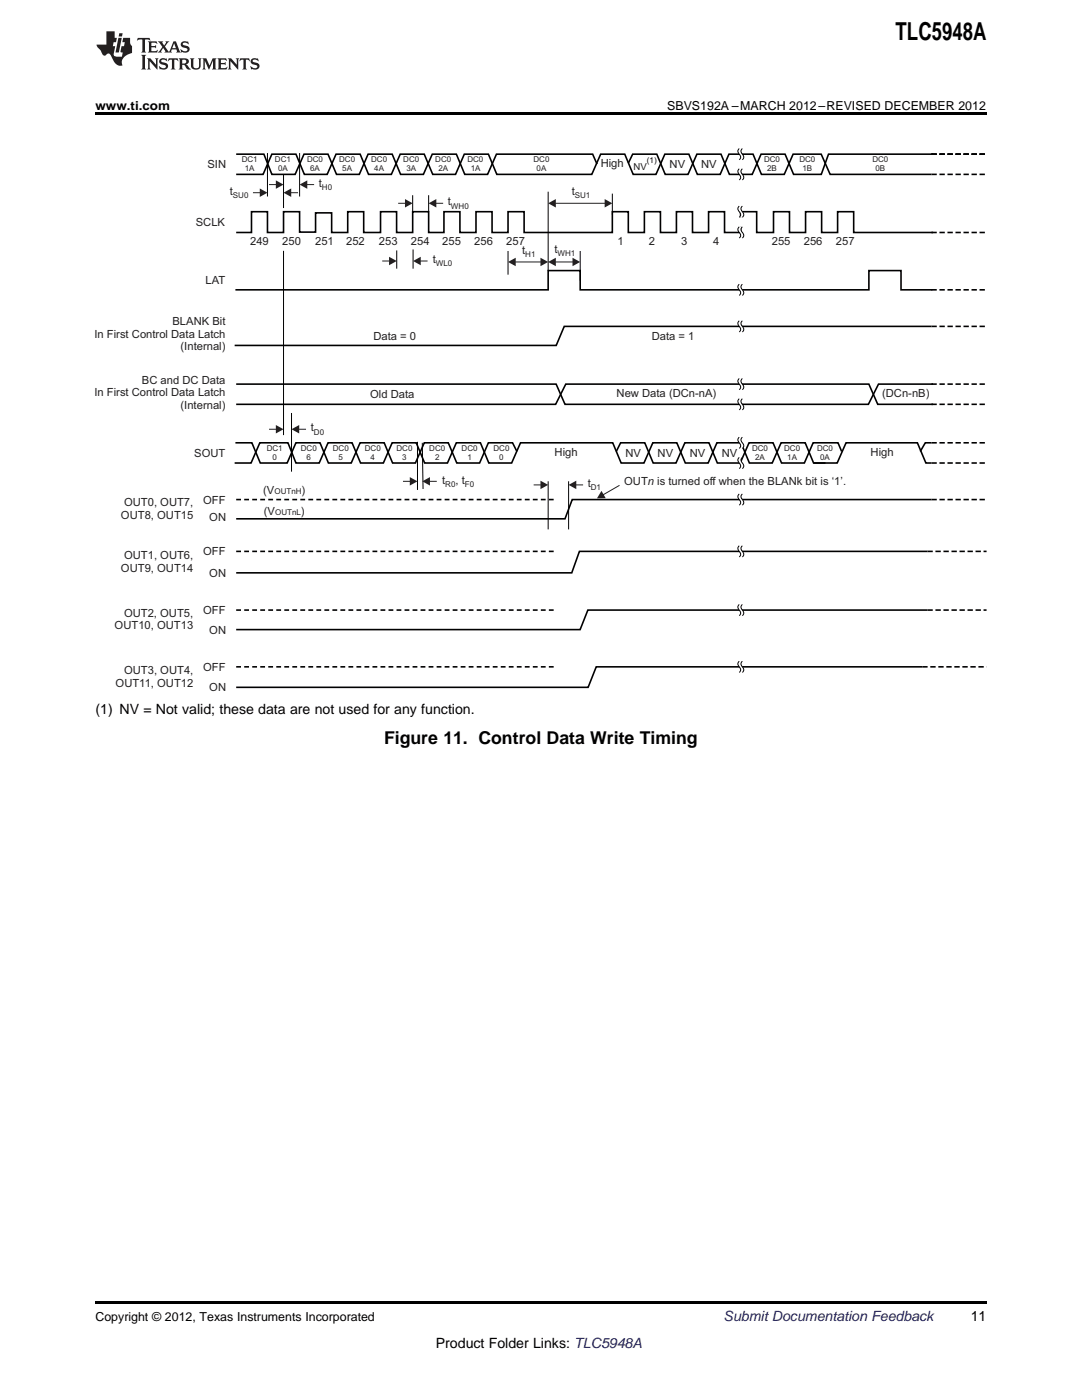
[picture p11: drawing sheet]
<svg xmlns="http://www.w3.org/2000/svg" width="216mm" height="279mm" viewBox="0 0 216 279" stroke-linecap="round" stroke-linejoin="round" font-family="sans-serif">
<path d="M19 259.7h177.8v.5h-177.8z" fill="#000"/>
<g fill="none" stroke="#000" stroke-width=".32">
<path d="M47.1 34.8h5.4l1.7-4h4.9l1.6 4h4.6l1.8-4h4.8l1.6 4h4.6l1.8-4h4.8l1.6 4h4.6l1.7-4h4.9l1.6 4h19l1.8-4h4.8l1.6 4h4.6l1.8-4h4.8l1.6 4h4.6l1.7-4h4.9l1.6 4h4.6l1.8-4h5.6l1.7 4h20.3M47.1 30.8h5.6l1.6 4h4.6l1.8-4h4.8l1.6 4h4.6l1.7-4h4.9l1.6 4h4.6l1.8-4h4.8l1.6 4h4.6l1.8-4h19.2l.8 2M186.2 30.8h-20.9l-1.4 4h-5.6l-1.6-4h-4.8l-1.8 4h-4.6l-1.6-4h-4.8l-1.8 4h-4.6l-1.6-4h-4.9l-.8 1.8M47 57.8h62.4v-3.8h6.4v3.8h57.6v-3.8h6.4v3.8h6.2M147.8 45.3v1.1h-3.2v-4.1h-3.2v4.1h-3.2v-4.1h-3.2v4.1h-3.2v-4.1h-3.2v4.1h-3.2v-4.1h-3.2v4.1h-17.6v-4.1h-3.2v4.1h-3.2v-4.1h-3.2v4.1h-3.2v-4.1h-3.2v4.1h-3.1v-4.1h-3.2v4.1h-3.2v-4.1h-3.2v4.1h-3.3v-4.1h-3.2v4.1h-3.2v-3.9h-3.2v3.8h-3.2v-4h-3.2v4.1h-3.2v-4.1h-3.2v4.1h-3.1M147.8 43.4v-1.1h3.2v4.1h3.3v-4.1h3.2v4.1h3.2v-4.1h3.2v4.1h3.2v-4.1h3.2v4.1h15.9M47.1 76.7h63.9l1.7 4h60.6l2-4h10.9M185.9 65.1h-73.3l-1.6 3.8h-64.2M46.8 92.4h3.3l1.7-4h5.7l1.6 4h4.6l1.8-4h4.8l1.6 4h4.6l1.7-4h4.9l1.6 4h4.6l1.8-4h4.8l1.6 4h4.6l1.8-4h18.4l1.6 4h4.6l1.8-4h4.8l1.6 4h4.6l1.7-4h4.9l1.6 4h4.6l1.8-4h4.8l1.6 4h2.4M47 88.4h3.3l1.6 4h5.4l1.7-4h4.9l1.6 4h4.6l1.8-4h4.8l1.6 4h4.6l1.8-4h4.8l1.6 4h4.6l1.7-4h4.9l.8 1.7M47.1 80.7h63.8l2-4h60.5l1.7 4h11.1M123 90.1l.8-1.7h4.9l1.6 4h4.6l1.8-4h4.8l1.6 4h4.6l1.8-4h4.8l1.6 4h4.6l1.8-4h4.9l.7 1.7"/>
<path d="M162.3 92.4h4.8l1.7-4h14.3l1.6 4h1.2M185.9 88.4h-1.3l-1 1.7M185.9 99.7h-71.7l-1.5 3.8h-65.6"/>
</g>
<g fill="none" stroke="#000" stroke-width=".2">
<path d="M53.4 30.5v8.7M56.6 34.8v6.7M59.8 30.5v8.7M82.3 39v3.2M85.5 39v3.2M109.4 38.3v15.7M122.2 38.6v4.3M56.6 50.1v36.7M79.2 50v3.6M82.4 49.8v3.8M101.4 50.1v4.7M115.8 50.1v5.9"/>
<path d="M58.2 82.4v11.7M83.3 88.2v9.6M84.3 88.4l.1 9.2M113.5 96.1v9.6"/>
</g>
<path d="M47.1 99.7h63.9" fill="none" stroke="#000" stroke-width=".32" stroke-dasharray="1 .6" stroke-linecap="butt"/>
<path d="M185.9 30.8h11M185.9 57.8h11M185.9 46.4h11M185.9 76.7h11M185.9 99.7h11M185.9 92.4h11M185.9 88.4h11M185.9 80.7h11" fill="none" stroke="#000" stroke-width=".32" stroke-dasharray="1.1 .5" stroke-linecap="butt"/>
<path d="M50.5 38.5h1.5" fill="none" stroke="#231f20" stroke-width=".2"/>
<path d="M51.8 37.6l1.6 .9-1.6 .8z" fill="#231f20"/>
<path d="M106.5 96.8h1.5" fill="none" stroke="#231f20" stroke-width=".2"/>
<path d="M107.8 95.9l1.6 .9-1.6 .8z" fill="#231f20"/>
<path d="M79.5 40.6h1.4" fill="none" stroke="#231f20" stroke-width=".2"/>
<path d="M80.8 39.7l1.5 .9-1.5 .8z" fill="#231f20"/>
<path d="M76.3 52.1h1.5" fill="none" stroke="#231f20" stroke-width=".2"/>
<path d="M77.6 51.2l1.6 .9-1.6 .8z" fill="#231f20"/>
<path d="M53.7 85.7h1.5" fill="none" stroke="#231f20" stroke-width=".2"/>
<path d="M55 84.8l1.6 .9-1.6 .8z" fill="#231f20"/>
<path d="M53.7 36.8h1.5" fill="none" stroke="#231f20" stroke-width=".2"/>
<path d="M55 36l1.6 .8-1.6 .9z" fill="#231f20"/>
<path d="M110.8 52.3h3.6" fill="none" stroke="#231f20" stroke-width=".2"/>
<g fill="#231f20">
<path d="M114.2 51.4l1.6 .9-1.6 .8z"/>
<path d="M109.4 52.3l1.5-.9v1.7z"/>
</g>
<path d="M80.4 96.1h1.5" fill="none" stroke="#231f20" stroke-width=".2"/>
<path d="M81.8 95.2l1.5 .9-1.5 .8z" fill="#231f20"/>
<path d="M58 38.5h1.5" fill="none" stroke="#231f20" stroke-width=".2"/>
<path d="M56.6 38.5l1.5-.9v1.7z" fill="#231f20"/>
<path d="M61.2 36.8h1.5" fill="none" stroke="#231f20" stroke-width=".2"/>
<path d="M59.8 36.8l1.5-.8v1.7z" fill="#231f20"/>
<path d="M59.6 85.7h1.5" fill="none" stroke="#231f20" stroke-width=".2"/>
<path d="M58.2 85.7l1.5-.9v1.7z" fill="#231f20"/>
<path d="M83.8 52.1h1.5" fill="none" stroke="#231f20" stroke-width=".2"/>
<path d="M82.4 52.1l1.6-.9v1.7z" fill="#231f20"/>
<path d="M86.9 40.6h1.5" fill="none" stroke="#231f20" stroke-width=".2"/>
<path d="M85.5 40.6l1.6-.9v1.7z" fill="#231f20"/>
<path d="M85.7 96.1h1.5" fill="none" stroke="#231f20" stroke-width=".2"/>
<path d="M84.3 96.1l1.5-.9v1.7z" fill="#231f20"/>
<path d="M114.9 96.8h1.5" fill="none" stroke="#231f20" stroke-width=".2"/>
<path d="M113.5 96.8l1.5-.9v1.7z" fill="#231f20"/>
<path d="M110.8 40.6h10" fill="none" stroke="#231f20" stroke-width=".2"/>
<g fill="#231f20">
<path d="M120.7 39.7l1.5 .9-1.5 .8z"/>
<path d="M109.4 40.6l1.5-.9v1.7z"/>
</g>
<path d="M102.8 52.3h5.2" fill="none" stroke="#231f20" stroke-width=".2"/>
<g fill="#231f20">
<path d="M107.8 51.4l1.6 .9-1.6 .8z"/>
<path d="M101.4 52.3l1.5-.9v1.7z"/>
</g>
<path d="M147.5 45.3h.6a.69 .69 0 0 0 0 1.1 .69 .69 0 0 1 0 1.1h-.6a.69 .69 0 0 0 0-1.1 .69 .69 0 0 1 0-1.1z" fill-rule="evenodd" fill="#fff"/>
<path d="M147.5 45.3a.69 .69 0 0 0 0 1.1 .69 .69 0 0 1 0 1.1M148.1 45.3a.69 .69 0 0 0 0 1.1 .69 .69 0 0 1 0 1.1" fill="none" stroke="#000" stroke-width=".2"/>
<path d="M147.5 41.1h.6a.69 .69 0 0 0 0 1.2 .69 .69 0 0 1 0 1.1h-.6a.69 .69 0 0 0 0-1.1 .69 .69 0 0 1 0-1.2z" fill-rule="evenodd" fill="#fff"/>
<path d="M147.5 41.1a.69 .69 0 0 0 0 1.2 .69 .69 0 0 1 0 1.1M148.1 41.1a.69 .69 0 0 0 0 1.2 .69 .69 0 0 1 0 1.1" fill="none" stroke="#000" stroke-width=".2"/>
<path d="M147.5 33.7h.6a.69 .69 0 0 0 0 1.1 .69 .69 0 0 1 0 1.1h-.6a.69 .69 0 0 0 0-1.1 .69 .69 0 0 1 0-1.1z" fill-rule="evenodd" fill="#fff"/>
<path d="M147.5 33.7a.69 .69 0 0 0 0 1.1 .69 .69 0 0 1 0 1.1M148.1 33.7a.69 .69 0 0 0 0 1.1 .69 .69 0 0 1 0 1.1" fill="none" stroke="#000" stroke-width=".2"/>
<path d="M147.5 29.6h.6a.69 .69 0 0 0 0 1.2 .69 .69 0 0 1 0 1.1h-.6a.69 .69 0 0 0 0-1.1 .69 .69 0 0 1 0-1.2z" fill-rule="evenodd" fill="#fff"/>
<path d="M147.5 29.6a.69 .69 0 0 0 0 1.2 .69 .69 0 0 1 0 1.1M148.1 29.6a.69 .69 0 0 0 0 1.2 .69 .69 0 0 1 0 1.1" fill="none" stroke="#000" stroke-width=".2"/>
<path d="M147.5 56.7h.6a.69 .69 0 0 0 0 1.1 .69 .69 0 0 1 0 1.2h-.6a.69 .69 0 0 0 0-1.2 .69 .69 0 0 1 0-1.1z" fill-rule="evenodd" fill="#fff"/>
<path d="M147.5 56.7a.69 .69 0 0 0 0 1.1 .69 .69 0 0 1 0 1.2M148.1 56.7a.69 .69 0 0 0 0 1.1 .69 .69 0 0 1 0 1.2" fill="none" stroke="#000" stroke-width=".2"/>
<path d="M147.5 64h.6a.69 .69 0 0 0 0 1.1 .69 .69 0 0 1 0 1.2h-.6a.69 .69 0 0 0 0-1.2 .69 .69 0 0 1 0-1.1z" fill-rule="evenodd" fill="#fff"/>
<path d="M147.5 64a.69 .69 0 0 0 0 1.1 .69 .69 0 0 1 0 1.2M148.1 64a.69 .69 0 0 0 0 1.1 .69 .69 0 0 1 0 1.2" fill="none" stroke="#000" stroke-width=".2"/>
<path d="M147.5 75.5h.6a.69 .69 0 0 0 0 1.2 .69 .69 0 0 1 0 1.1h-.6a.69 .69 0 0 0 0-1.1 .69 .69 0 0 1 0-1.2z" fill-rule="evenodd" fill="#fff"/>
<path d="M147.5 75.5a.69 .69 0 0 0 0 1.2 .69 .69 0 0 1 0 1.1M148.1 75.5a.69 .69 0 0 0 0 1.2 .69 .69 0 0 1 0 1.1" fill="none" stroke="#000" stroke-width=".2"/>
<path d="M147.5 79.6h.6a.69 .69 0 0 0 0 1.1 .69 .69 0 0 1 0 1.1h-.6a.69 .69 0 0 0 0-1.1 .69 .69 0 0 1 0-1.1z" fill-rule="evenodd" fill="#fff"/>
<path d="M147.5 79.6a.69 .69 0 0 0 0 1.1 .69 .69 0 0 1 0 1.1M148.1 79.6a.69 .69 0 0 0 0 1.1 .69 .69 0 0 1 0 1.1" fill="none" stroke="#000" stroke-width=".2"/>
<path d="M147.5 87.3h.6a.69 .69 0 0 0 0 1.1 .69 .69 0 0 1 0 1.1h-.6a.69 .69 0 0 0 0-1.1 .69 .69 0 0 1 0-1.1z" fill-rule="evenodd" fill="#fff"/>
<path d="M147.5 87.3a.69 .69 0 0 0 0 1.1 .69 .69 0 0 1 0 1.1M148.1 87.3a.69 .69 0 0 0 0 1.1 .69 .69 0 0 1 0 1.1" fill="none" stroke="#000" stroke-width=".2"/>
<path d="M147.5 91.3h.6a.69 .69 0 0 0 0 1.1 .69 .69 0 0 1 0 1.1h-.6a.69 .69 0 0 0 0-1.1 .69 .69 0 0 1 0-1.1z" fill-rule="evenodd" fill="#fff"/>
<path d="M147.5 91.3a.69 .69 0 0 0 0 1.1 .69 .69 0 0 1 0 1.1M148.1 91.3a.69 .69 0 0 0 0 1.1 .69 .69 0 0 1 0 1.1" fill="none" stroke="#000" stroke-width=".2"/>
<path d="M147.5 98.6h.6a.69 .69 0 0 0 0 1.1 .69 .69 0 0 1 0 1.1h-.6a.69 .69 0 0 0 0-1.1 .69 .69 0 0 1 0-1.1z" fill-rule="evenodd" fill="#fff"/>
<path d="M147.5 98.6a.69 .69 0 0 0 0 1.1 .69 .69 0 0 1 0 1.1M148.1 98.6a.69 .69 0 0 0 0 1.1 .69 .69 0 0 1 0 1.1" fill="none" stroke="#000" stroke-width=".2"/>
<path d="M185.9 34.8h11M185.9 65.1h11" fill="none" stroke="#000" stroke-width=".32" stroke-dasharray="1.1 .5" stroke-linecap="butt"/>
<path d="M123.6 96.9l-3.3 1.9" fill="none" stroke="#231f20" stroke-width=".2"/>
<path d="M120 98l.9 1.4-1.8 .1z" fill="#231f20"/>
<path d="M185.1 110h-69.5l-1.5 4.3h-67M184 133.1h-65l-1.6 4.1h-70.3M185.1 121.8h-67.8l-1.5 3.9h-68.7" fill="none" stroke="#000" stroke-width=".32"/>
<path d="M185.1 110h11.8M184 133.1h12.9M185.1 121.8h11.8" fill="none" stroke="#000" stroke-width=".32" stroke-dasharray="1.1 .5" stroke-linecap="butt"/>
<path d="M147.5 108.9h.6a.69 .69 0 0 0 0 1.1 .69 .69 0 0 1 0 1.2h-.6a.69 .69 0 0 0 0-1.2 .69 .69 0 0 1 0-1.1z" fill-rule="evenodd" fill="#fff"/>
<path d="M147.5 108.9a.69 .69 0 0 0 0 1.1 .69 .69 0 0 1 0 1.2M148.1 108.9a.69 .69 0 0 0 0 1.1 .69 .69 0 0 1 0 1.2" fill="none" stroke="#000" stroke-width=".2"/>
<path d="M147.5 120.6h.6a.69 .69 0 0 0 0 1.2 .69 .69 0 0 1 0 1.1h-.6a.69 .69 0 0 0 0-1.1 .69 .69 0 0 1 0-1.2z" fill-rule="evenodd" fill="#fff"/>
<path d="M147.5 120.6a.69 .69 0 0 0 0 1.2 .69 .69 0 0 1 0 1.1M148.1 120.6a.69 .69 0 0 0 0 1.2 .69 .69 0 0 1 0 1.1" fill="none" stroke="#000" stroke-width=".2"/>
<path d="M147.5 132h.6a.69 .69 0 0 0 0 1.1 .69 .69 0 0 1 0 1.1h-.6a.69 .69 0 0 0 0-1.1 .69 .69 0 0 1 0-1.1z" fill-rule="evenodd" fill="#fff"/>
<path d="M109.4 96.1v9.6M147.5 132a.69 .69 0 0 0 0 1.1 .69 .69 0 0 1 0 1.1M148.1 132a.69 .69 0 0 0 0 1.1 .69 .69 0 0 1 0 1.1" fill="none" stroke="#000" stroke-width=".2"/>
<path d="M47.1 110h63.9M47.1 133.1h63.9M47.1 121.8h63.9" fill="none" stroke="#000" stroke-width=".32" stroke-dasharray="1 .6" stroke-linecap="butt"/>
<path d="M19 22.5h177.8v.5h-177.8z" fill="#000"/>
<g fill="#231f20">
<path d="M27.5 7.6l-.1 .5 .4-.2h.6v.1v2.1l-.2 .4h1l-.3-.4v-2.1l.1-.1h.5l.5 .2-.2-.5zM29.5 8.3l.2 .3v1.5l-.2 .4h1.8l.2-.6a1.04 1.04 0 0 1-1.3 .2v-.7h.6l.3 .2v-.6l-.3 .2h-.6v-.6l.8-.1 .4 .3-.2-.5zM31.5 8.3l.9 1.1-.9 1.1h.8l-.2-.2 .5-.7 .4 .7-.2 .2h1.5l-.1-.2 .1-.4h.9l.1 .4-.2 .2h1l-.3-.3-.7-1.9h-.5l-.9 2-.8-1 .9-1h-.8l.1 .3-.3 .5-.4-.6 .2-.2zM34.7 8.6l.4 1h-.7zM36.3 8.4a.63 .63 0 0 0-.2 .7 .63 .63 0 0 0 .6 .4l.6 .2 .1 .2a.75 .75 0 0 1-.7 .4 .75 .75 0 0 1-.6-.5l.1 .7 .1-.1a1.11 1.11 0 0 0 1.5-.6 1.13 1.13 0 0 0-1.2-.8l-.1-.4a1.04 1.04 0 0 1 1.2 .2l-.2-.5-.1 .1-.5-.2zM28.2 10.9l.2 .4v2.2l-.2 .4h1l-.3-.4v-2.2l.3-.4zM29.3 11.6l.3 .4v1.5l-.3 .4h.8l-.2-.4v-1.3l1.5 1.7v-1.9l.2-.4h-.7l.2 .4v.9l-1.1-1.3zM32 11.8a.62 .62 0 0 0-.2 .7 .62 .62 0 0 0 .6 .4l.6 .1 .1 .3a.76 .76 0 0 1-.7 .3 .76 .76 0 0 1-.6-.4l.1 .7 .1-.1a1.11 1.11 0 0 0 1.5-.6 1.13 1.13 0 0 0-1.2-.8l-.1-.4a1.04 1.04 0 0 1 1.2 .2l-.2-.6-.1 .1-.5-.1zM33.7 11.6l-.2 .6a.61 .61 0 0 1 .8-.3v1.6l-.2 .4h.9l-.2-.4v-1.6a.63 .63 0 0 1 .8 .3l-.2-.6zM35.6 11.6l.3 .4v1.5l-.3 .4h1l-.2-.2v-.8l.5 .2a.76 .76 0 0 0 1.2 .7l-1-1a.58 .58 0 0 0 .6-.5 .58 .58 0 0 0-.5-.6zM36.4 11.9h.1a.45 .45 0 0 1 .5 .1 .45 .45 0 0 1 .1 .5l-.7 .2zM37.9 11.6l.2 .2a2.17 2.17 0 0 0 .3 1.9 .99 .99 0 0 0 1.6-.6v-1.1l.2-.4h-.7l.2 .2a1.92 1.92 0 0 1-.2 1.8 .6 .6 0 0 1-.9-.5v-1.1l.2-.4zM40.4 11.6l.2 .4v1.5l-.2 .4h.7l-.2-.4v-1.4l.8 1.8 .8-1.8v1.4l-.2 .4h.9l-.2-.4v-1.5l.2-.4h-.8l-.6 1.5-.6-1.5zM43.4 11.6l.2 .4v1.5l-.2 .4h1.8l.2-.6a1.04 1.04 0 0 1-1.3 .1v-.6h.5l.4 .2v-.6l-.4 .2h-.5v-.7h.8l.3 .3-.1-.6zM45.5 11.6l.2 .4v1.5l-.2 .4h.7l-.2-.4v-1.3l1.5 1.7v-1.9l.2-.4h-.7l.2 .4v.9l-1.1-1.3zM47.9 11.6l-.1 .6a.61 .61 0 0 1 .8-.3v1.6l-.3 .4h1l-.3-.4 .1-1.6a.63 .63 0 0 1 .7 .3l-.1-.6zM50.2 11.8a.62 .62 0 0 0-.2 .7 .62 .62 0 0 0 .6 .4l.6 .1 .2 .3a.76 .76 0 0 1-.8 .3 .76 .76 0 0 1-.6-.4l.1 .7 .2-.1a1.11 1.11 0 0 0 1.5-.6 1.13 1.13 0 0 0-1.3-.8l-.1-.4a1.04 1.04 0 0 1 1.2 .2l-.1-.6-.2 .1-.5-.1z"/>
<path d="M21.2 6.3v2.6h-1.9l.1 .4 .7 .9a.91 .91 0 0 0 1 .8 .56 .56 0 0 1 .5-.3 .56 .56 0 0 1 .5 .3l.4 .8a1.53 1.53 0 0 0 1.9 1.2 1.54 1.54 0 0 1 1-2.1l.9-.3v-1.4a1.52 1.52 0 0 1-.3-1.6h-1.4l-.2 .8h.5l-.2 .8h-.4l-.2 1v.2l.4 .1-.2 .8a1.93 1.93 0 0 1-1.6-.3l.3-1.8h-.5l.2-.8h.4l.2-.8h-.4v-1.3zM23.6 7.6l-.6 2.9h.7l.6-2.9zM23.8 6.6l-.1 .7h.6l.2-.7z"/>
</g>
<text font-size="4.9" x="178.7" y="7.9">TLC5948A</text>
<text font-size="3.5" x="76.6" y="148.4">Figure 11. Control Data Write Timing</text>
<g font-size="2.8">
<text x="19" y="142.6">(1) NV = Not valid; these data are not used for any function.</text>
<text x="193.7" y="263.6">11</text>
<text x="87" y="269">Product Folder Links: TLC5948A</text>
</g>
<text font-size="2.8" fill="#0000c8" x="144.4" y="263.6">Submit Documentation Feedback</text>
<g font-size="2.5">
<text x="19" y="21.9">www.ti.com</text>
<text x="133.1" y="21.9">SBVS192A –MARCH 2012–REVISED DECEMBER 2012</text>
<text x="19" y="263.6">Copyright © 2012, Texas Instruments Incorporated</text>
</g>
<g font-size="2.2" fill="#231f20">
<text x="41.4" y="33.6">SIN</text>
<text x="119.9" y="33.3">High</text>
<text x="133.6" y="33.6">NV</text>
<text x="139.9" y="33.6">NV</text>
<text x="45.9" y="38.9">t</text>
<text x="63.6" y="37.3">t</text>
<text x="89.4" y="41">t</text>
<text x="114.1" y="38.8">t</text>
<text x="39.1" y="45.1">SCLK</text>
<text x="49.9" y="48.9">249</text>
<text x="56.3" y="48.9">250</text>
<text x="62.9" y="48.9">251</text>
<text x="69.1" y="48.9">252</text>
<text x="75.6" y="48.9">253</text>
<text x="82" y="48.9">254</text>
<text x="86.4" y="52.5">t</text>
<text x="88.2" y="48.9">255</text>
<text x="94.6" y="48.9">256</text>
<text x="101" y="48.9">257</text>
<text x="104.2" y="50.7">t</text>
<text x="110.6" y="50.5">t</text>
<text x="123.2" y="48.9">1</text>
<text x="129.5" y="48.9">2</text>
<text x="135.9" y="48.9">3</text>
<text x="142.3" y="48.9">4</text>
<text x="154" y="48.9">255</text>
<text x="160.4" y="48.9">256</text>
<text x="166.8" y="48.9">257</text>
<text x="41" y="56.7">LAT</text>
<text x="34.4" y="64.9">BLANK Bit</text>
<text x="18.9" y="67.4">In First Control Data Latch</text>
<text x="36" y="69.9">(Internal)</text>
<text x="74.5" y="67.8">Data = 0</text>
<text x="130" y="67.8">Data = 1</text>
<text x="28.3" y="76.6">BC and DC Data</text>
<text x="18.8" y="79.1">In First Control Data Latch</text>
<text x="36" y="81.6">(Internal)</text>
<text x="73.9" y="79.5">Old Data</text>
<text x="123" y="79.3">New Data (DCn-nA)</text>
<text x="176" y="79.3">(DCn-nB)</text>
<text x="62" y="86.1">t</text>
<text x="38.8" y="91.2">SOUT</text>
<text x="110.7" y="90.9">High</text>
<text x="124.8" y="91.2">NV</text>
<text x="131.2" y="91.2">NV</text>
<text x="137.6" y="91.2">NV</text>
<text x="144" y="91.2">NV</text>
<text x="173.7" y="90.9">High</text>
<text x="24.8" y="101">OUT0, OUT7,</text>
<text x="40.5" y="100.5">OFF</text>
<text x="52.5" y="98.6">(V</text>
<text x="60.2" y="98.6">)</text>
<text x="88.2" y="96.6">t</text>
<text x="90.9" y="96.6">, t</text>
<text x="117.3" y="97.2">t</text>
<text x="124.6" y="96.9">OUTn is turned off when the BLANk bit is ‘1’.</text>
<text x="24.1" y="103.5">OUT8, OUT15</text>
<text x="41.8" y="104">ON</text>
<text x="52.7" y="102.8">(V</text>
<text x="60.1" y="102.8">)</text>
<text x="24.8" y="111.6">OUT1, OUT6,</text>
<text x="40.5" y="110.8">OFF</text>
<text x="24.1" y="114.1">OUT9, OUT14</text>
<text x="41.8" y="115.1">ON</text>
<text x="22.9" y="125.6">OUT10, OUT13</text>
<text x="24.7" y="123.1">OUT2, OUT5,</text>
<text x="40.5" y="122.6">OFF</text>
<text x="41.8" y="126.5">ON</text>
<text x="23.1" y="137">OUT11, OUT12</text>
<text x="24.8" y="134.5">OUT3, OUT4,</text>
<text x="40.5" y="133.9">OFF</text>
<text x="41.8" y="138">ON</text>
</g>
<text font-size="1.9" fill="#231f20" x="126.4" y="33.8">NV</text>
<g font-size="1.6" fill="#231f20">
<text x="48.2" y="32.4">DC1</text>
<text x="48.8" y="34.2">1A</text>
<text x="54.9" y="32.4">DC1</text>
<text x="55.5" y="34.2">0A</text>
<text x="61.3" y="32.4">DC0</text>
<text x="61.9" y="34.2">6A</text>
<text x="67.7" y="32.4">DC0</text>
<text x="68.3" y="34.2">5A</text>
<text x="74.1" y="32.4">DC0</text>
<text x="74.7" y="34.2">4A</text>
<text x="80.5" y="32.4">DC0</text>
<text x="81.1" y="34.2">3A</text>
<text x="86.9" y="32.4">DC0</text>
<text x="87.5" y="34.2">2A</text>
<text x="93.3" y="32.4">DC0</text>
<text x="93.9" y="34.2">1A</text>
<text x="106.5" y="32.4">DC0</text>
<text x="107.1" y="34.2">0A</text>
<text x="152.5" y="32.4">DC0</text>
<text x="153.1" y="34.2">2B</text>
<text x="159.5" y="32.4">DC0</text>
<text x="160.1" y="34.2">1B</text>
<text x="174.1" y="32.4">DC0</text>
<text x="174.7" y="34.2">0B</text>
<text x="46.5" y="39.5">SU0</text>
<text x="64.2" y="37.9">H0</text>
<text x="90" y="41.6">WH0</text>
<text x="114.7" y="39.5">SU1</text>
<text x="87" y="53.1">WL0</text>
<text x="104.8" y="51.3">H1</text>
<text x="111.3" y="51.1">WH1</text>
<text x="62.6" y="86.7">D0</text>
<text x="163" y="90">DC0</text>
<text x="53.2" y="90">DC1</text>
<text x="54.4" y="91.8">0</text>
<text x="60" y="90">DC0</text>
<text x="61.2" y="91.8">6</text>
<text x="66.4" y="90">DC0</text>
<text x="67.6" y="91.8">5</text>
<text x="72.8" y="90">DC0</text>
<text x="74" y="91.8">4</text>
<text x="79.1" y="90">DC0</text>
<text x="80.3" y="91.8">3</text>
<text x="85.7" y="90">DC0</text>
<text x="86.8" y="91.8">2</text>
<text x="92.1" y="90">DC0</text>
<text x="93.3" y="91.8">1</text>
<text x="98.5" y="90">DC0</text>
<text x="99.6" y="91.8">0</text>
<text x="150.1" y="90">DC0</text>
<text x="150.7" y="91.8">2A</text>
<text x="156.5" y="90">DC0</text>
<text x="157.1" y="91.8">1A</text>
<text x="163.6" y="91.8">0A</text>
<text x="54.8" y="98.6">OUTnH</text>
<text x="88.8" y="97.2">R0</text>
<text x="92.7" y="97.2">F0</text>
<text x="117.9" y="97.8">D1</text>
<text x="54.9" y="102.8">OUTnL</text>
</g>
<text font-size="1.6" x="129.1" y="32.6">(1)</text>
</svg>
